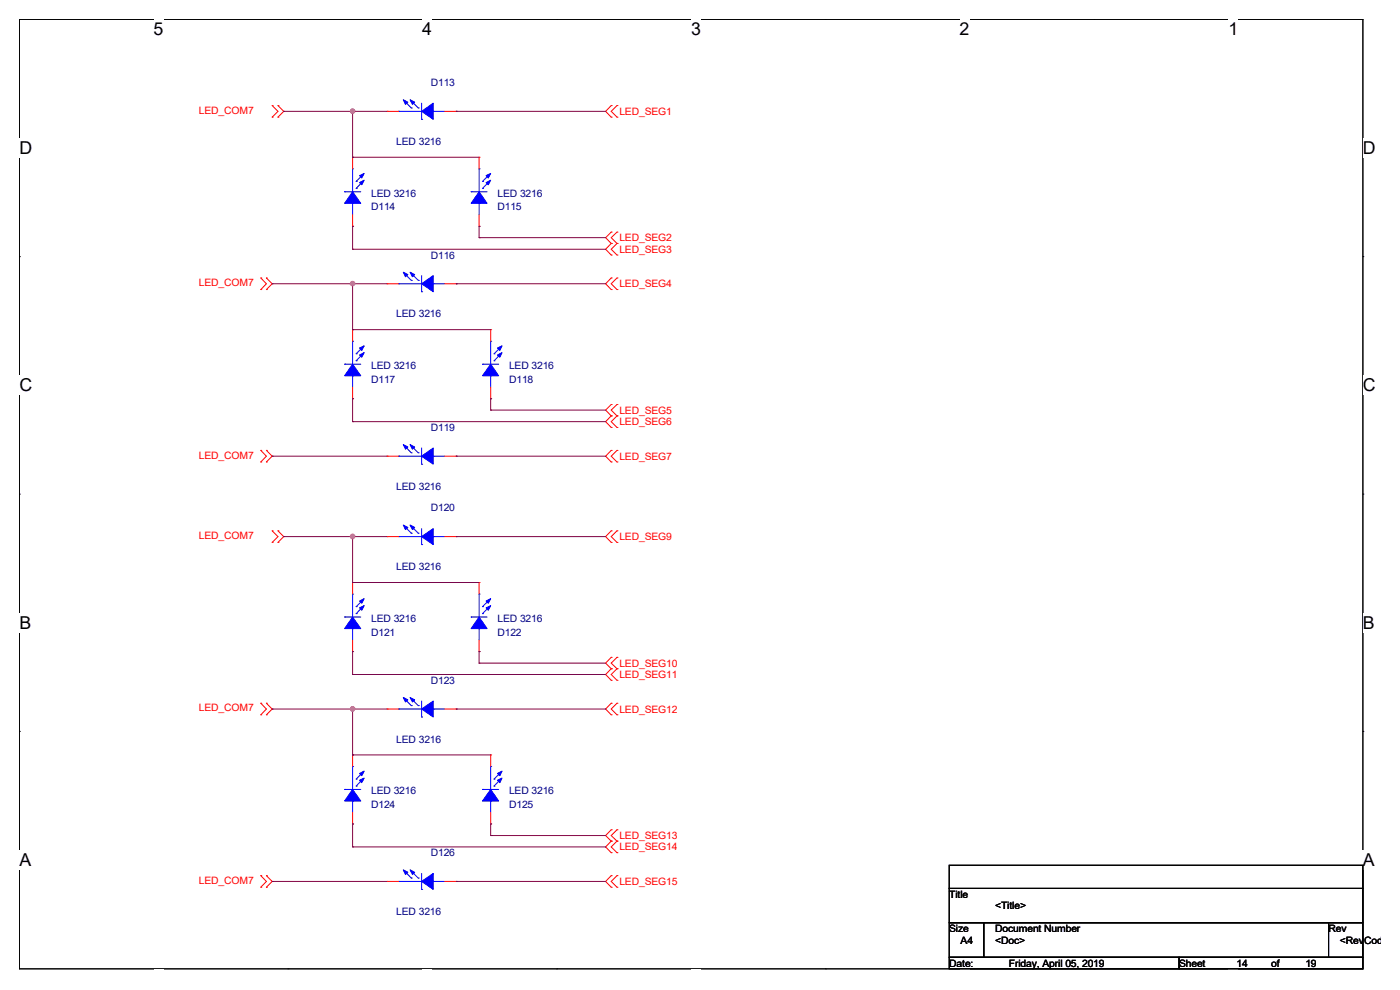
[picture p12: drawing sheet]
<svg xmlns="http://www.w3.org/2000/svg" width="297mm" height="210mm" viewBox="0 0 297 210" stroke-linecap="round" stroke-linejoin="round" font-family="sans-serif">
<path d="M4.1 4.1h285v201.4h-285z" fill="none" stroke="#000" stroke-width=".21"/>
<g fill="#fff">
<path d="M32.6 4.1h2.1v4.2h-2.1z"/>
<path d="M32.6 205.5h2.1v.4h-2.1z"/>
</g>
<path d="M61.1 4.1h.1M61.1 205.5h.1" fill="none" stroke="#000" stroke-width=".21"/>
<g fill="#fff">
<path d="M89.6 4.1h2.1v4.2h-2.1z"/>
<path d="M89.6 205.5h2.1v.4h-2.1z"/>
</g>
<path d="M118.1 4.1h.1M118.1 205.5h.1" fill="none" stroke="#000" stroke-width=".21"/>
<g fill="#fff">
<path d="M146.6 4.1h2.1v4.2h-2.1z"/>
<path d="M146.6 205.5h2.1v.4h-2.1z"/>
</g>
<path d="M175.1 4.1h.1M175.1 205.5h.1" fill="none" stroke="#000" stroke-width=".21"/>
<g fill="#fff">
<path d="M203.6 4.1h2.1v4.2h-2.1z"/>
<path d="M203.6 205.5h2.1v.4h-2.1z"/>
</g>
<path d="M232.1 4.1h.1M232.1 205.5h.1" fill="none" stroke="#000" stroke-width=".21"/>
<g fill="#fff">
<path d="M260.6 4.1h2.1v4.2h-2.1z"/>
<path d="M260.6 205.5h2.1v.4h-2.1z"/>
<path d="M4.1 29.3h2.8v4.2h-2.8z"/>
<path d="M289.1 29.3h2.8v4.2h-2.8z"/>
<path d="M4.1 79.6h2.8v4.2h-2.8z"/>
<path d="M289.1 79.6h2.8v4.2h-2.8z"/>
</g>
<path d="M4.1 54.4h.1M289.1 54.4h.1" fill="none" stroke="#000" stroke-width=".21"/>
<g fill="#fff">
<path d="M4.1 130h2.5v4.2h-2.5z"/>
<path d="M289.1 130h2.6v4.2h-2.6z"/>
</g>
<path d="M4.1 104.8h.1M289.1 104.8h.1" fill="none" stroke="#000" stroke-width=".21"/>
<g fill="#fff">
<path d="M4.1 180.3h2.6v4.2h-2.6z"/>
<path d="M289.1 180.3h2.6v4.2h-2.6z"/>
</g>
<path d="M4.1 155.2h.1M289.1 155.2h.1M201.4 183.6h87.7v4.9h-87.7zM201.4 188.5h87.7v7.2h-87.7zM201.4 195.7h7.3v7.4h-7.3zM208.7 195.7h73.2v7.4h-73.2zM281.9 195.7h7.2v7.4h-7.2zM201.4 203.1h48.7v2.4h-48.7zM250.1 203.1h39v2.4h-39z" fill="none" stroke="#000" stroke-width=".21"/>
<g fill="none" stroke="#f00" stroke-width=".21">
<path d="M57.7 22.4h.1M57.7 24.8h.1M57.7 22.4l1.3 1.2-1.3 1.2M59 24.8h.1M59 22.4h.1M59 22.4l1.2 1.2-1.2 1.2M74.8 33.4h.1M74.8 33.4v2.4M82.1 23.6h.1M82.1 23.6h2.5M94.3 23.6h2.5M96.8 23.6h.1"/>
<path d="M101.6 33.4h.1M101.6 33.4v2.4M129.7 22.4h.1M129.7 24.8h.1M129.7 22.4l-1.2 1.2 1.2 1.2M130.9 24.8h.1M130.9 22.4h.1M130.9 22.4l-1.2 1.2 1.2 1.2M55.3 59h.1M55.3 59l1.2 1.2-1.2 1.2M56.5 59h.1M56.5 59l1.2 1.2-1.2 1.2"/>
<path d="M74.8 48h.1M74.8 45.6v2.4M101.6 48h.1M101.6 45.6v2.4M129.7 49.2h.1M129.7 51.6h.1M129.7 54.1h.1M129.7 59h.1M129.7 49.2l-1.2 1.2 1.2 1.2M129.7 51.6l-1.2 1.3 1.2 1.2M129.7 59l-1.2 1.2 1.2 1.2M130.9 51.6h.1"/>
<path d="M130.9 49.2h.1M130.9 54.1h.1M130.9 59h.1M130.9 49.2l-1.2 1.2 1.2 1.2M130.9 51.6l-1.2 1.3 1.2 1.2M130.9 59l-1.2 1.2 1.2 1.2M55.3 61.4h.1M56.5 61.4h.1M74.8 69.9h.1M74.8 69.9v2.5M82.1 60.2h.1M82.1 60.2h2.5"/>
<path d="M94.3 60.2h2.5M96.8 60.2h.1M104.1 69.9h.1M104.1 69.9v2.5M129.7 61.4h.1M130.9 61.4h.1M55.3 95.5h.1M55.3 98h.1M55.3 95.5l1.2 1.3-1.2 1.2M56.5 98h.1M56.5 95.5h.1M56.5 95.5l1.2 1.3-1.2 1.2"/>
<path d="M74.8 84.6h.1M74.8 82.1v2.5M82.1 96.8h.1M82.1 96.8h2.5M94.3 96.8h2.5M96.8 96.8h.1M104.1 84.6h.1M104.1 82.1v2.5M129.7 85.8h.1M129.7 88.2h.1M129.7 90.7h.1M129.7 95.5h.1"/>
<path d="M129.7 98h.1M129.7 85.8l-1.2 1.2 1.2 1.2M129.7 88.2l-1.2 1.3 1.2 1.2M129.7 95.5l-1.2 1.3 1.2 1.2M130.9 88.2h.1M130.9 85.8h.1M130.9 90.7h.1M130.9 98h.1M130.9 95.5h.1M130.9 85.8l-1.2 1.2 1.2 1.2M130.9 88.2l-1.2 1.3 1.2 1.2M130.9 95.5l-1.2 1.3 1.2 1.2"/>
<path d="M57.7 112.6h.1M57.7 115.1h.1M57.7 112.6l1.3 1.2-1.3 1.3M59 115.1h.1M59 112.6h.1M59 112.6l1.2 1.2-1.2 1.3M82.1 113.8h.1M82.1 113.8h2.5M94.3 113.8h2.5M96.8 113.8h.1M129.7 112.6h.1M129.7 115.1h.1"/>
<path d="M129.7 112.6l-1.2 1.2 1.2 1.3M130.9 115.1h.1M130.9 112.6h.1M130.9 112.6l-1.2 1.2 1.2 1.3M74.8 138.2h.1M74.8 123.6h.1M74.8 123.6v2.4M74.8 135.8v2.4M101.6 138.2h.1M101.6 123.6h.1M101.6 123.6v2.4M101.6 135.8v2.4"/>
<path d="M129.7 139.4h.1M129.7 139.4l-1.2 1.3 1.2 1.2M130.9 139.4h.1M130.9 139.4l-1.2 1.3 1.2 1.2M55.3 149.2h.1M55.3 151.6h.1M55.3 149.2l1.2 1.2-1.2 1.2M56.5 151.6h.1M56.5 149.2h.1M56.5 149.2l1.2 1.2-1.2 1.2M82.1 150.4h.1M82.1 150.4h2.5"/>
<path d="M94.3 150.4h2.5M96.8 150.4h.1M129.7 141.9h.1M129.7 144.3h.1M129.7 149.2h.1M129.7 151.6h.1M129.7 141.9l-1.2 1.2 1.2 1.2M129.7 149.2l-1.2 1.2 1.2 1.2M130.9 141.9h.1M130.9 144.3h.1M130.9 151.6h.1M130.9 149.2h.1"/>
<path d="M130.9 141.9l-1.2 1.2 1.2 1.2M130.9 149.2l-1.2 1.2 1.2 1.2M74.8 174.8h.1M74.8 160.1h.1M74.8 160.1v2.5M74.8 172.3v2.5M104.1 174.8h.1M104.1 160.1h.1M104.1 160.1v2.5M104.1 172.3v2.5M129.7 176h.1M129.7 178.4h.1"/>
<path d="M129.7 176l-1.2 1.2 1.2 1.2M129.7 178.4l-1.2 1.3 1.2 1.2M130.9 178.4h.1M130.9 176h.1M130.9 176l-1.2 1.2 1.2 1.2M130.9 178.4l-1.2 1.3 1.2 1.2M55.3 185.8h.1M55.3 188.2h.1M55.3 185.8l1.2 1.2-1.2 1.2M56.5 188.2h.1M56.5 185.8h.1M56.5 185.8l1.2 1.2-1.2 1.2"/>
<path d="M82.1 187h.1M82.1 187h2.5M94.3 187h2.5M96.8 187h.1M129.7 180.9h.1M129.7 185.8h.1M129.7 188.2h.1M129.7 185.8l-1.2 1.2 1.2 1.2M130.9 180.9h.1M130.9 188.2h.1M130.9 185.8h.1M130.9 185.8l-1.2 1.2 1.2 1.2"/>
</g>
<g fill="none" stroke="#00f" stroke-width=".21">
<path d="M74.8 35.8h.1M74.8 35.8v4.9M75.6 40h.1M75.6 38.5h.1M77 38.5l-1.4 1.5M77 37l-1.4 1.5M84.6 23.6h.1M84.6 23.6h4.9M85.8 21.4l1.4 1.5M87.2 22.9h.1M87.2 21.4l1.5 1.5M88.7 22.9h.1"/>
<path d="M89.5 25.3h.1M89.5 21.9v3.4M91.9 23.6h.1M91.9 23.6h2.4M101.6 35.8h.1M101.6 35.8v4.9M102.4 40h.1M102.4 38.5h.1M103.8 38.5l-1.4 1.5M103.8 37l-1.4 1.5M73.1 40.7h.1M73.1 40.7h3.4"/>
<path d="M74.8 43.1h.1M74.8 43.1v2.5M85.8 58l1.4 1.5M87.2 59.5h.1M87.2 58l1.5 1.5M88.7 59.5h.1M89.5 58.5v3.4M99.9 40.7h.1M99.9 40.7h3.4M101.6 43.1h.1M101.6 43.1v2.5M73.1 77.3h.1"/>
<path d="M73.1 77.3h3.4M74.8 79.7h.1M74.8 72.4h.1M74.8 72.4v4.9M74.8 79.7v2.4M75.6 76.5h.1M75.6 75.1h.1M77 75.1l-1.4 1.4M77 73.6l-1.4 1.5M84.6 60.2h.1M84.6 60.2h4.9M89.5 61.9h.1"/>
<path d="M91.9 60.2h.1M91.9 60.2h2.4M102.4 77.3h.1M102.4 77.3h3.4M104.1 79.7h.1M104.1 72.4h.1M104.1 72.4v4.9M104.1 79.7v2.4M104.8 76.5h.1M104.8 75.1h.1M106.3 75.1l-1.5 1.4M106.3 73.6l-1.5 1.5"/>
<path d="M84.6 96.8h.1M84.6 96.8h4.9M85.8 94.6l1.4 1.5M87.2 96.1h.1M87.2 94.6l1.5 1.5M88.7 96.1h.1M89.5 98.5h.1M89.5 95v3.5M91.9 96.8h.1M91.9 96.8h2.4M84.6 113.8h.1M84.6 113.8h4.9"/>
<path d="M85.8 111.6l1.4 1.5M87.2 113.1h.1M87.2 111.6l1.5 1.5M88.7 113.1h.1M89.5 115.5h.1M89.5 112.1v3.4M91.9 113.8h.1M91.9 113.8h2.4M73.1 130.9h.1M73.1 130.9h3.4M74.8 133.3h.1M74.8 126h.1"/>
<path d="M74.8 126v4.9M74.8 133.3v2.5M75.6 130.2h.1M75.6 128.7h.1M77 128.7l-1.4 1.5M77 127.3l-1.4 1.4M99.9 130.9h.1M99.9 130.9h3.4M101.6 133.3h.1M101.6 126h.1M101.6 126v4.9M101.6 133.3v2.5"/>
<path d="M102.4 130.2h.1M102.4 128.7h.1M103.8 128.7l-1.4 1.5M103.8 127.3l-1.4 1.4M84.6 150.4h.1M84.6 150.4h4.9M85.8 148.2l1.4 1.5M87.2 149.7h.1M87.2 148.2l1.5 1.5M88.7 149.7h.1M89.5 152.1h.1M89.5 148.7v3.4"/>
<path d="M91.9 150.4h.1M91.9 150.4h2.4M73.1 167.5h.1M73.1 167.5h3.4M74.8 169.9h.1M74.8 162.6h.1M74.8 162.6v4.9M74.8 169.9v2.4M75.6 166.8h.1M75.6 165.3h.1M77 165.3l-1.4 1.5M77 163.8l-1.4 1.5"/>
<path d="M102.4 167.5h.1M102.4 167.5h3.4M104.1 169.9h.1M104.1 162.6h.1M104.1 162.6v4.9M104.1 169.9v2.4M104.8 166.8h.1M104.8 165.3h.1M106.3 165.3l-1.5 1.5M106.3 163.8l-1.5 1.5M84.6 187h.1M84.6 187h4.9"/>
<path d="M85.8 184.8l1.4 1.5M87.2 186.3h.1M87.2 184.8l1.5 1.5M88.7 186.3h.1M89.5 188.7h.1M89.5 185.3v3.4M91.9 187h.1M91.9 187h2.4"/>
</g>
<g fill="#00f" stroke="#00f" stroke-width=".21">
<path d="M101.6 40.7l1.7 2.4h-3.4z" fill-rule="evenodd"/>
<path d="M103.1 37.3l1-.5-.5 1z" fill-rule="evenodd"/>
<path d="M103.1 38.7l1-.5-.5 1z" fill-rule="evenodd"/>
<path d="M89.5 113.8l2.4-1.7v3.4z" fill-rule="evenodd"/>
<path d="M85.6 111.4l.9 .5-.5 .5z" fill-rule="evenodd"/>
<path d="M87 111.4l1 .5-.5 .5z" fill-rule="evenodd"/>
<path d="M89.5 187l2.4-1.7v3.4z" fill-rule="evenodd"/>
<path d="M85.6 184.5l.9 .5-.5 .5z" fill-rule="evenodd"/>
<path d="M87 184.5l1 .5-.5 .5z" fill-rule="evenodd"/>
<path d="M74.8 130.9l1.7 2.4h-3.4z" fill-rule="evenodd"/>
<path d="M76.3 127.5l1-.5-.5 1z" fill-rule="evenodd"/>
<path d="M76.3 128.9l1-.4-.5 1z" fill-rule="evenodd"/>
<path d="M89.5 60.2l2.4-1.7v3.4z" fill-rule="evenodd"/>
<path d="M85.6 57.7l.9 .6-.5 .4z" fill-rule="evenodd"/>
<path d="M87 57.7l1 .6-.5 .4z" fill-rule="evenodd"/>
<path d="M101.6 130.9l1.7 2.4h-3.4z" fill-rule="evenodd"/>
<path d="M103.1 127.5l1-.5-.5 1z" fill-rule="evenodd"/>
<path d="M103.1 128.9l1-.4-.5 1z" fill-rule="evenodd"/>
<path d="M74.8 77.3l1.7 2.4h-3.4z" fill-rule="evenodd"/>
<path d="M76.3 73.8l1-.4-.5 .9z" fill-rule="evenodd"/>
<path d="M76.3 75.3l1-.5-.5 1z" fill-rule="evenodd"/>
<path d="M104.1 77.3l1.7 2.4h-3.4z" fill-rule="evenodd"/>
<path d="M105.5 73.8l1-.4-.5 .9z" fill-rule="evenodd"/>
<path d="M105.5 75.3l1-.5-.5 1z" fill-rule="evenodd"/>
<path d="M89.5 150.4l2.4-1.7v3.4z" fill-rule="evenodd"/>
<path d="M85.6 148l.9 .5-.5 .4z" fill-rule="evenodd"/>
<path d="M87 148l1 .5-.5 .4z" fill-rule="evenodd"/>
<path d="M89.5 23.6l2.4-1.7v3.4z" fill-rule="evenodd"/>
<path d="M85.6 21.2l.9 .5-.5 .4z" fill-rule="evenodd"/>
<path d="M87 21.2l1 .5-.5 .4z" fill-rule="evenodd"/>
<path d="M74.8 167.5l1.7 2.4h-3.4z" fill-rule="evenodd"/>
<path d="M76.3 164.1l1-.5-.5 .9z" fill-rule="evenodd"/>
<path d="M76.3 165.5l1-.4-.5 .9z" fill-rule="evenodd"/>
<path d="M89.5 96.8l2.4-1.8v3.5z" fill-rule="evenodd"/>
<path d="M85.6 94.3l.9 .5-.5 .5z" fill-rule="evenodd"/>
<path d="M87 94.3l1 .5-.5 .5z" fill-rule="evenodd"/>
<path d="M74.8 40.7l1.7 2.4h-3.4z" fill-rule="evenodd"/>
<path d="M76.3 37.3l1-.5-.5 1z" fill-rule="evenodd"/>
<path d="M76.3 38.7l1-.5-.5 1z" fill-rule="evenodd"/>
<path d="M104.1 167.5l1.7 2.4h-3.4z" fill-rule="evenodd"/>
<path d="M105.5 164.1l1-.5-.5 .9z" fill-rule="evenodd"/>
<path d="M105.5 165.5l1-.4-.5 .9z" fill-rule="evenodd"/>
</g>
<g fill="none" stroke="#800040" stroke-width=".21">
<path d="M60.2 23.6h.1M60.2 23.6h21.9M74.8 23.6h.1M74.8 33.4h.1M74.8 23.6v9.8M74.8 33.4h26.8M96.8 23.6h.1M96.8 23.6h31.7M74.8 48h.1M74.8 52.9h.1M74.8 48v4.9M74.8 52.9h53.7"/>
<path d="M101.6 48h.1M101.6 50.4h.1M101.6 48v2.4M101.6 50.4h26.9M57.7 60.2h.1M57.7 60.2h24.4M74.8 60.2h.1M74.8 69.9h.1M74.8 60.2v9.7M74.8 69.9h29.3M96.8 60.2h.1M96.8 60.2h31.7"/>
<path d="M57.7 96.8h.1M57.7 96.8h24.4M74.8 84.6h.1M74.8 89.5h.1M74.8 84.6v4.9M74.8 89.5h53.7M96.8 96.8h.1M96.8 96.8h31.7M104.1 84.6h.1M104.1 87h.1M104.1 84.6v2.4M104.1 87h24.4"/>
<path d="M60.2 113.8h.1M60.2 113.8h21.9M74.8 113.8h.1M74.8 113.8v9.8M96.8 113.8h.1M96.8 113.8h31.7M74.8 123.6h.1M74.8 138.2h.1M74.8 138.2v4.9M74.8 123.6h26.8M101.6 138.2h.1M101.6 138.2v2.5"/>
<path d="M57.7 150.4h.1M57.7 150.4h24.4M74.8 143.1h.1M74.8 150.4h.1M74.8 150.4v9.7M74.8 143.1h53.7M96.8 150.4h.1M96.8 150.4h31.7M101.6 140.7h.1M101.6 140.7h26.9M74.8 160.1h.1M74.8 174.8h.1"/>
<path d="M74.8 179.7h.1M74.8 174.8v4.9M74.8 160.1h29.3M74.8 179.7h53.7M104.1 174.8h.1M104.1 177.2h.1M104.1 174.8v2.4M104.1 177.2h24.4M57.7 187h.1M57.7 187h24.4M96.8 187h.1M96.8 187h31.7"/>
</g>
<g fill="#f0f" stroke="#f0f" stroke-width=".21">
<circle cx="74.8" cy="23.6" r=".47"/>
<circle cx="74.8" cy="60.2" r=".47"/>
<circle cx="74.8" cy="113.8" r=".48"/>
<circle cx="74.8" cy="150.4" r=".48"/>
</g>
<g font-size="3.8">
<text x="32.6" y="7.5">5</text>
<text x="89.6" y="7.5">4</text>
<text x="146.6" y="7.5">3</text>
<text x="203.6" y="7.5">2</text>
<text x="260.6" y="7.5">1</text>
<text x="4.1" y="32.6">D</text>
<text x="289.1" y="32.6">D</text>
<text x="4.1" y="83">C</text>
<text x="289.1" y="83">C</text>
<text x="4.1" y="133.3">B</text>
<text x="289.1" y="133.3">B</text>
<text x="4.1" y="183.7">A</text>
<text x="289.1" y="183.7">A</text>
</g>
<g font-size="2.2" fill="#000080">
<text x="91.4" y="18.3">D113</text>
<text x="84.1" y="30.7">LED 3216</text>
<text x="78.7" y="41.7">LED 3216</text>
<text x="105.5" y="41.7">LED 3216</text>
<text x="78.7" y="44.6">D114</text>
<text x="105.5" y="44.6">D115</text>
<text x="91.4" y="54.9">D116</text>
<text x="84.1" y="67.3">LED 3216</text>
<text x="78.7" y="81.2">D117</text>
<text x="78.7" y="78.3">LED 3216</text>
<text x="108" y="81.2">D118</text>
<text x="108" y="78.3">LED 3216</text>
<text x="91.4" y="91.4">D119</text>
<text x="84.1" y="103.9">LED 3216</text>
<text x="91.4" y="108.5">D120</text>
<text x="84.1" y="120.9">LED 3216</text>
<text x="78.7" y="131.9">LED 3216</text>
<text x="105.5" y="131.9">LED 3216</text>
<text x="78.7" y="134.8">D121</text>
<text x="105.5" y="134.8">D122</text>
<text x="91.4" y="145.1">D123</text>
<text x="84.1" y="157.5">LED 3216</text>
<text x="78.7" y="171.4">D124</text>
<text x="78.7" y="168.5">LED 3216</text>
<text x="108" y="171.4">D125</text>
<text x="108" y="168.5">LED 3216</text>
<text x="91.4" y="181.6">D126</text>
<text x="84.1" y="194.1">LED 3216</text>
</g>
<g font-size="2.2" fill="#f00">
<text x="42.2" y="24.1">LED_COM7</text>
<text x="131.4" y="24.4">LED_SEG1</text>
<text x="131.4" y="51.2">LED_SEG2</text>
<text x="131.4" y="53.6">LED_SEG3</text>
<text x="42.2" y="60.7">LED_COM7</text>
<text x="131.4" y="61">LED_SEG4</text>
<text x="131.4" y="87.8">LED_SEG5</text>
<text x="131.4" y="90.2">LED_SEG6</text>
<text x="42.2" y="97.3">LED_COM7</text>
<text x="131.4" y="97.5">LED_SEG7</text>
<text x="42.2" y="114.3">LED_COM7</text>
<text x="131.4" y="114.6">LED_SEG9</text>
<text x="131.4" y="141.4">LED_SEG10</text>
<text x="131.4" y="143.8">LED_SEG11</text>
<text x="42.2" y="150.9">LED_COM7</text>
<text x="131.4" y="151.2">LED_SEG12</text>
<text x="131.4" y="178">LED_SEG13</text>
<text x="131.4" y="180.4">LED_SEG14</text>
<text x="42.2" y="187.5">LED_COM7</text>
<text x="131.4" y="187.7">LED_SEG15</text>
</g>
<g font-size="2.2">
<text x="201.4" y="190.5">Title</text>
<text x="201.4" y="197.7">Size</text>
<text x="211.1" y="197.7">Document Number</text>
<text x="211.1" y="192.9">&lt;Title&gt;</text>
<text x="281.8" y="197.7">Rev</text>
<text x="203.8" y="200.2">A4</text>
<text x="211.1" y="200.2">&lt;Doc&gt;</text>
<text x="284.3" y="200.2">&lt;RevCode&gt;</text>
<text x="201.4" y="205.1">Date:</text>
<text x="214" y="205.1">Friday, April 05, 2019</text>
<text x="250.1" y="205.1">Sheet</text>
<text x="262.3" y="205.1">14</text>
<text x="269.7" y="205.1">of</text>
<text x="276.9" y="205.1">19</text>
</g>
</svg>
